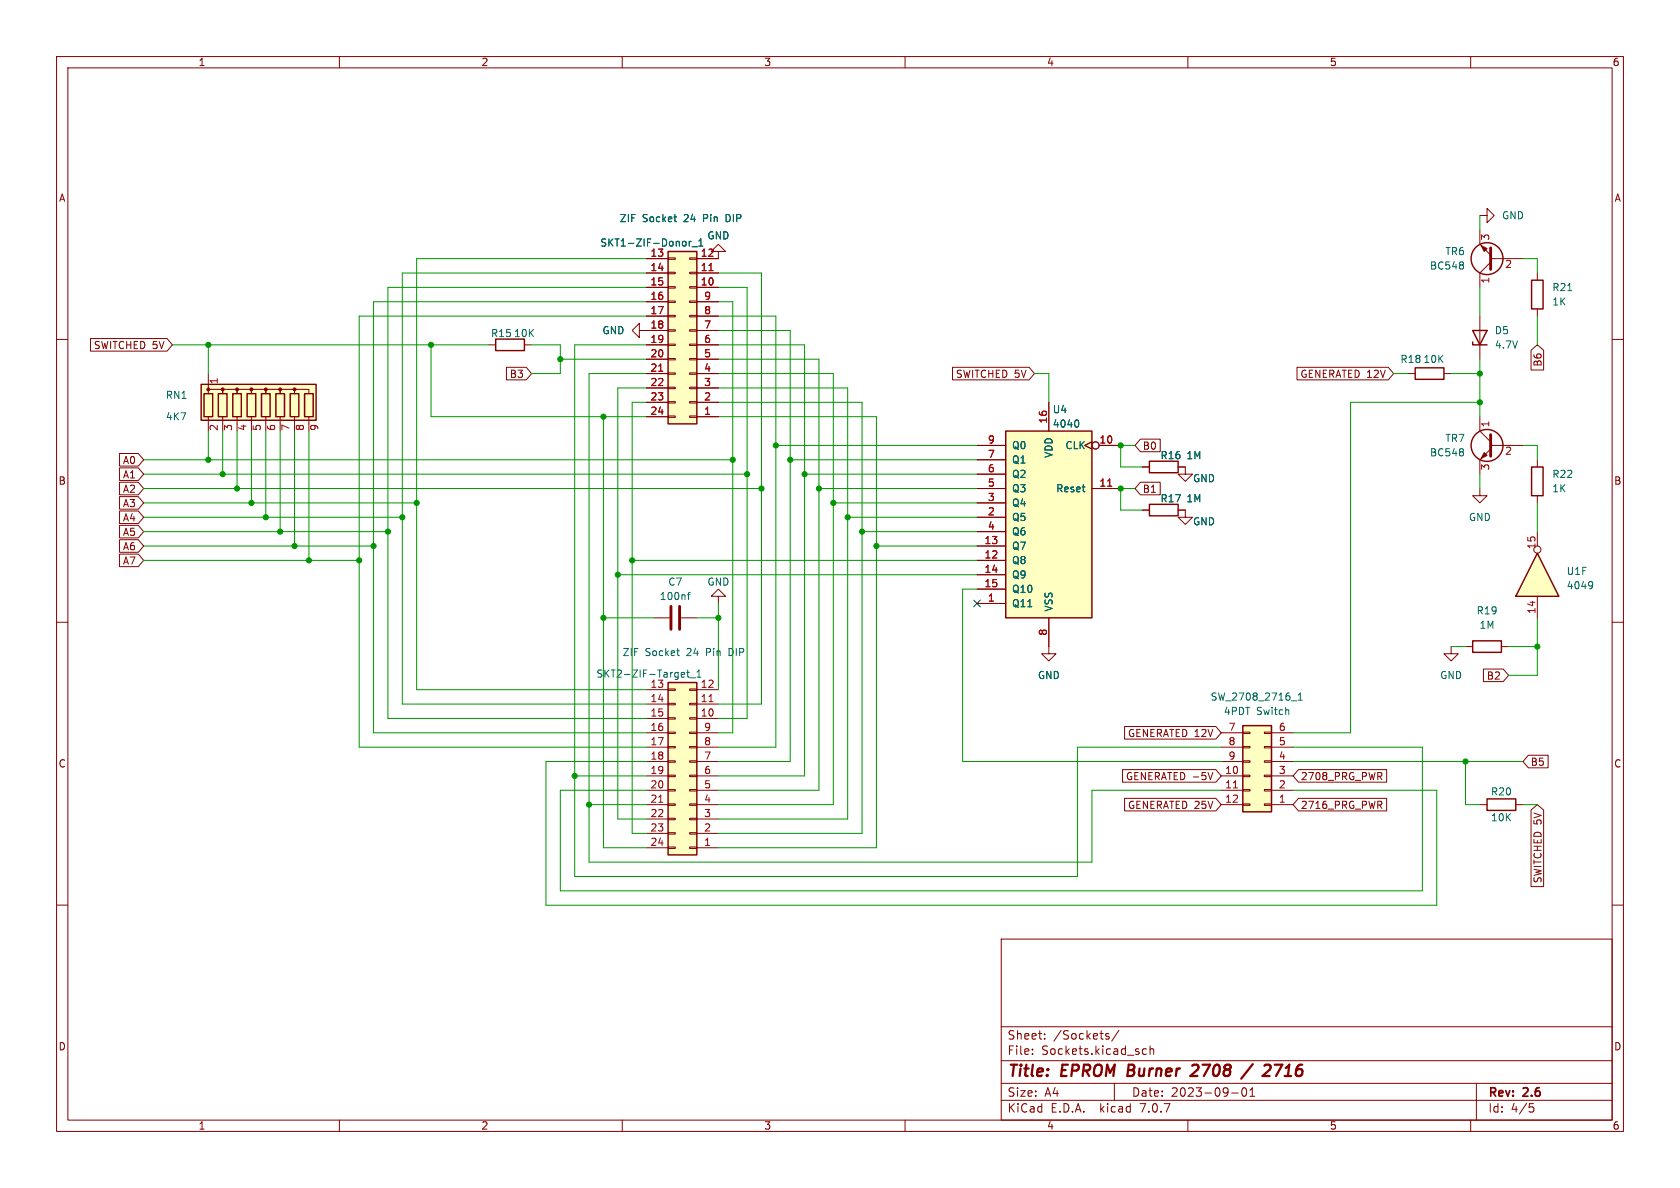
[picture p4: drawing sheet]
<svg xmlns="http://www.w3.org/2000/svg" width="297mm" height="210mm" viewBox="0 0 297 210" stroke-linecap="round" stroke-linejoin="round" font-family="sans-serif">
<g fill="none" stroke="#840000" stroke-width=".18">
<path d="M10 10h277v190h-277zM12 12h273v186h-273zM60 10v2M110 10v2M160 10v2M210 10v2M260 10v2M261.6 38.1h1.3v-1.3l1.3 1.3-1.3 1.3v-1.3M10 60h2M113 58.4v-1.2l-1.2 1.2 1.2 1.3v-1.3h5.1M114.3 45.7h3.8M114.3 50.8h3.8"/>
<path d="M114.3 48.3h3.8M114.3 53.3h3.8M114.3 55.9h3.8M118.1 45.6h1.3v.2h-1.3zM118.1 48.1h1.3v.3h-1.3zM118.1 50.7h1.3v.2h-1.3zM118.1 53.2h1.3v.3h-1.3zM118.1 55.8h1.3v.2h-1.3zM118.1 58.3h1.3v.2h-1.3zM121.9 45.6h1.3v.2h-1.3zM121.9 48.1h1.3v.3h-1.3zM121.9 50.7h1.3v.2h-1.3z"/>
<path d="M121.9 53.2h1.3v.3h-1.3zM121.9 55.8h1.3v.2h-1.3zM121.9 58.3h1.3v.2h-1.3zM123.2 50.8h3.8M123.2 48.3h3.8M123.2 53.3h3.8M123.2 55.9h3.8M123.2 58.4h3.8M127 44.5h1.3l-1.3-1.3-1.3 1.3h1.3v1.2h-3.8M261.6 40.6v2.6l1.9 1.9M261.6 55.9v7.6M263.5 45.7h5.7"/>
<path d="M263.5 46.4l-1.9 1.9v2.5M271.8 48.3v1.2M271.8 54.6v1.3M285 60h2M36.8 69.6v-.8h2.6v.8v-.8h2.5v.8v-.8h2.5v.8v-.8h2.6v.8v-.8h2.5v.8v-.8h2.6v.8v-.8h2.5v.8M36.8 66v2.6M36.8 73.7v2.5M39.4 73.7v1.2M41.9 73.7v1.2M44.4 73.7v1.2M47 73.7v1.2M49.5 73.7v1.2"/>
<path d="M52.1 73.7v1.2M54.6 73.7v1.2M86.4 61h1.2M92.7 61h1.3M114.3 73.7h3.8M114.3 61h3.8M114.3 71.1h3.8M114.3 63.5h3.8M114.3 66h3.8M114.3 68.6h3.8M118.1 60.8h1.3v.3h-1.3zM118.1 63.4h1.3v.2h-1.3z"/>
<path d="M118.1 65.9h1.3v.3h-1.3zM118.1 68.5h1.3v.2h-1.3zM118.1 71h1.3v.2h-1.3zM118.1 73.5h1.3v.3h-1.3zM121.9 60.8h1.3v.3h-1.3zM121.9 63.4h1.3v.2h-1.3zM121.9 65.9h1.3v.3h-1.3zM121.9 68.5h1.3v.2h-1.3zM121.9 71h1.3v.2h-1.3zM121.9 73.5h1.3v.3h-1.3zM123.2 73.7h3.8M123.2 61h3.8"/>
<path d="M123.2 71.1h3.8M123.2 63.5h3.8M123.2 66h3.8M123.2 68.6h3.8M172.7 78.7h5.1M185.4 71.1v5.1M193 78.1l-1.2 .6 1.2 .7M194.3 78.7h3.8M248.9 66h1.3M255.3 66h1.2M261.6 73.7v2.5l1.9 1.9M263.5 79.4l-1.9 1.9v2.5"/>
<path d="M263.5 78.7h5.7M172.7 86.4h5.1M172.7 99.1h5.1M172.7 96.5h5.1M172.7 91.4h5.1M172.7 88.9h5.1M172.7 94h5.1M172.7 83.8h5.1M172.7 81.3h5.1M193 86.4h5.1M201.9 90.2h1.3M201.9 82.6h1.3"/>
<path d="M208.3 82.6h1.2v1.2h1.3l-1.3 1.3-1.2-1.3h1.2M208.3 90.2h1.2v1.2h1.3l-1.3 1.3-1.2-1.3h1.2M261.6 86.4v1.2h1.3l-1.3 1.3-1.3-1.3h1.3M10 110h2M115.6 109.2h2.8M120.4 109.2h2.8M127 105.4h1.3l-1.3-1.3-1.3 1.3h1.3v1.3M172.7 106.7h5.1M172.7 101.6h5.1M172.7 104.1h5.1M185.4 109.2v6.4h1.3l-1.3 1.2-1.3-1.2h1.3M256.5 114.3v1.3h1.3l-1.3 1.2-1.2-1.2h1.2"/>
<path d="M259.1 114.3h1.2M265.4 114.3h1.3M285 110h2M114.3 137.2h3.8M114.3 139.7h3.8M114.3 134.6h3.8M114.3 132.1h3.8M114.3 129.5h3.8M114.3 127h3.8M114.3 124.5h3.8M114.3 121.9h3.8M118.1 121.8h1.3v.2h-1.3z"/>
<path d="M118.1 124.3h1.3v.3h-1.3zM118.1 126.9h1.3v.2h-1.3zM118.1 129.4h1.3v.3h-1.3zM118.1 132h1.3v.2h-1.3zM118.1 134.5h1.3v.2h-1.3zM118.1 137h1.3v.3h-1.3zM118.1 139.6h1.3v.2h-1.3zM121.9 121.8h1.3v.2h-1.3zM121.9 124.3h1.3v.3h-1.3zM121.9 126.9h1.3v.2h-1.3zM121.9 129.4h1.3v.3h-1.3zM121.9 132h1.3v.2h-1.3z"/>
<path d="M121.9 134.5h1.3v.2h-1.3zM121.9 137h1.3v.3h-1.3zM121.9 139.6h1.3v.2h-1.3zM123.2 137.2h3.8M123.2 139.7h3.8M123.2 134.6h3.8M123.2 132.1h3.8M123.2 129.5h3.8M123.2 127h3.8M123.2 124.5h3.8M123.2 121.9h3.8M215.9 137.2h3.8"/>
<path d="M215.9 139.7h3.8M215.9 134.6h3.8M215.9 132.1h3.8M215.9 129.5h3.8M219.7 129.4h1.3v.3h-1.3zM219.7 132h1.3v.2h-1.3zM219.7 134.5h1.3v.2h-1.3zM219.7 137h1.3v.3h-1.3zM219.7 139.6h1.3v.2h-1.3zM223.5 129.4h1.3v.3h-1.3zM223.5 132h1.3v.2h-1.3zM223.5 134.5h1.3v.2h-1.3z"/>
<path d="M223.5 137h1.3v.3h-1.3zM223.5 139.6h1.3v.2h-1.3zM224.8 137.2h3.8M224.8 139.7h3.8M224.8 134.6h3.8M224.8 132.1h3.8M224.8 129.5h3.8M10 160h2M114.3 142.2h3.8M114.3 149.9h3.8M114.3 147.3h3.8M114.3 144.8h3.8"/>
<path d="M118.1 142.1h1.3v.3h-1.3zM118.1 144.7h1.3v.2h-1.3zM118.1 147.2h1.3v.2h-1.3zM118.1 149.7h1.3v.3h-1.3zM121.9 142.1h1.3v.3h-1.3zM121.9 144.7h1.3v.2h-1.3zM121.9 147.2h1.3v.2h-1.3zM121.9 149.7h1.3v.3h-1.3zM123.2 142.2h3.8M123.2 149.9h3.8M123.2 147.3h3.8M123.2 144.8h3.8"/>
<path d="M215.9 142.2h3.8M219.7 142.1h1.3v.3h-1.3zM223.5 142.1h1.3v.3h-1.3zM224.8 142.2h3.8M261.6 142.2h1.3M268 142.2h1.2M285 160h2M177 166h108v32h-108zM60 198v2M110 198v2M160 198v2M177 194.5h108"/>
<path d="M177 191.5h108M177 187.5h108M177 181.5h108M182.5 186.3v.1M182.5 185.5v.1M184.7 183.6v.1M184.7 182.8v.1M195.5 183.1l.5 .2 .1 .2-.2 .2-.4-.1M195.5 182.8h.5M197 191.5v3M197.8 182.1l-1.3 2M202 186.1l.2 .3 .5-.1"/>
<path d="M202.7 185.5l-.5-.1-.2 .3M203.3 185.5l.2-.1 .4 .1 .1 .9M203.3 184.9v1.5M210 198v2M217.7 193.2h1.2M219.7 192.4l.2-.1a.81 .81 0 0 1 .6 .6 .81 .81 0 0 1-.3 .8l-.2 .1a.81 .81 0 0 1-.3-1.4zM221 193.8h.8M221 192.7l.4-.4v1.5M260 198v2M261 191.5v6.5M270.4 195.1h.7M270.5 195.7h.4l.3 .3-.2 .5-.5 .1"/>
<circle cx="193.7" cy="78.7" r=".63"/>
</g>
<path d="M199.6 188.2l-.3 2h.8M211.6 188.2h-.5l-.3 .2M211.7 189.1l-1.3 1.1h1.3M221.5 188.1l-2.1 2.6M224.5 188.3l.1 .3-.1 .5M225.4 188.2h1.3l-1.1 2" fill="none" stroke="#840000" stroke-width=".4"/>
<g fill="#ffffc2" stroke="#ffffc2" stroke-width=".18">
<path d="M219.7 128.3h5.1v15.2h-5.1z"/>
<path d="M118.1 44.5h5.1v30.4h-5.1z"/>
<path d="M118.1 120.7h5.1v30.4h-5.1z"/>
<path d="M177.8 76.2h15.2v33h-15.2z"/>
<path d="M35.6 67.9h20.3v6.4h-20.3z"/>
</g>
<g fill="none" stroke="#840000" stroke-width=".25">
<path d="M87.6 59.9h5.1v2.1h-5.1zM118.1 44.5h5.1v30.4h-5.1zM260.3 58.4h2.6l-1.3 2.6zM270.8 49.5h2v5.1h-2zM35.6 67.9h20.3v6.4h-20.3zM36.1 69.6h1.5v4.1h-1.5zM38.6 69.6h1.5v4.1h-1.5zM41.1 69.6h1.6v4.1h-1.6zM43.7 69.6h1.5v4.1h-1.5zM46.2 69.6h1.6v4.1h-1.6zM48.8 69.6h1.5v4.1h-1.5zM51.3 69.6h1.5v4.1h-1.5z"/>
<path d="M53.8 69.6h1.6v4.1h-1.6zM177.8 76.2h15.2v33h-15.2zM250.2 65h5.1v2.1h-5.1zM260.3 60.5v.5h2.6M203.2 89.2h5.1v2h-5.1zM203.2 81.5h5.1v2.1h-5.1zM260.3 113.3h5.1v2h-5.1zM118.1 120.7h5.1v30.4h-5.1zM219.7 128.3h5.1v15.2h-5.1zM262.9 141.2h5.1v2.1h-5.1z"/>
<circle cx="262.9" cy="45.7" r="2.82"/>
<circle cx="262.9" cy="78.7" r="2.82"/>
</g>
<path d="M125.3 47.8h.8M116.4 65.6h.8M195.8 85.9h.7M125.3 124h.8M218 139.3h.8M116.4 141.8h.8" fill="none" stroke="#a90000" stroke-width=".18"/>
<g fill="none" stroke="#006464" stroke-width=".18">
<path d="M119.1 38.3h.5M119.5 39.2h.1M121.8 42.7v.8M122.2 42.7l-.4 .2M122.3 43.6h1M123.5 43.5h.8M123.5 42.6l.4-.4v1.3M258.6 46.4l.1 .1-.1 .3M258.6 46.9l.1 .2-.1 .4M277.2 51.4h.7M190.4 74.2a.79 .79 0 0 1 0 1.3M258.6 79.4l.1 .2-.1 .2"/>
<path d="M258.6 79.9l.1 .2-.1 .4M119.6 115h.5M120 115.9h.1M120.9 118.9l.1 .3-.6 .1M121 119.6l-.1 .1M121.4 118.9h.5M121.5 105.1h.5M121.6 118.4v1.1l.3 .2M122 119.8h1M122 104.7l-.3 .2v1.1M123.2 119.7h.7M123.2 118.8l.4-.4v1.3"/>
<path d="M228.3 123.9h1M229.5 123.8h.7M229.5 122.9l.4-.4v1.3"/>
</g>
<path d="M263.5 43.8v3.8M263.5 76.8v3.8M118.6 107.2v4.1M120.1 107.2v4.1" fill="none" stroke="#840000" stroke-width=".51"/>
<g fill="#840000" stroke="#840000" stroke-width=".18">
<path d="M261.9 43.4l1 .5-.5 .6z"/>
<path d="M262.4 80l.5 .5-1 .5z"/>
<circle cx="36.8" cy="68.8" r=".25"/>
<circle cx="39.4" cy="68.8" r=".25"/>
<circle cx="41.9" cy="68.8" r=".25"/>
<circle cx="44.4" cy="68.8" r=".25"/>
<circle cx="47" cy="68.8" r=".25"/>
<circle cx="49.5" cy="68.8" r=".25"/>
<circle cx="52.1" cy="68.8" r=".25"/>
</g>
<path d="M271.8 97.8l3.8 7.6h-7.6z" fill="#ffffc2"/>
<path d="M270.8 82.6h2v5h-2zM271.8 97.8l3.8 7.6h-7.6z" fill="none" stroke="#840000" stroke-width=".25"/>
<g fill="none" stroke="#840000" stroke-width=".18">
<path d="M16 59.8h13.5l1 1.2-1 1.1h-13.5zM114.3 50.8h3.8M114.3 48.3h3.8M114.3 45.7h3.8M114.3 53.3h3.8M114.3 55.9h3.8M114.3 58.4h3.8M123.2 50.8h3.8M123.2 48.3h3.8M123.2 45.7h3.8M123.2 53.3h3.8M123.2 55.9h3.8"/>
<path d="M123.2 58.4h3.8M89.5 64.9h3.5l1 1.1-1 1.2h-3.5zM114.3 73.7h3.8M114.3 61h3.8M114.3 71.1h3.8M114.3 63.5h3.8M114.3 66h3.8M114.3 68.6h3.8M123.2 73.7h3.8M123.2 61h3.8M123.2 71.1h3.8M123.2 63.5h3.8"/>
<path d="M123.2 66h3.8M123.2 68.6h3.8M168.4 64.9h13.5l1 1.1-1 1.2h-13.5zM172.7 78.7h5.1M185.4 71.1v5.1M193 78.1l-1.2 .6 1.2 .7M194.3 78.7h3.8M201.6 77.6h3.5v2.3h-3.5l-.9-1.2zM229.3 64.9h16.1l1 1.1-1 1.2h-16.1zM270.7 61.9l1.1-.9 1.1 .9v3.5h-2.2zM21.1 90.3h3.3l1 1.1-1 1.2h-3.3zM21.1 82.7h3.3l1 1.1-1 1.1h-3.3z"/>
<path d="M21.1 80.2h3.3l1 1.1-1 1.1h-3.3zM21.1 85.2h3.3l1 1.2-1 1.1h-3.3zM21.1 95.4h3.3l1 1.1-1 1.1h-3.3zM21.1 92.9h3.3l1 1.1-1 1.1h-3.3zM21.1 97.9h3.3l1 1.2-1 1.1h-3.3zM21.1 87.8h3.3l1 1.1-1 1.1h-3.3zM172.7 86.4h5.1M172.7 99.1h5.1M172.7 96.5h5.1M172.7 91.4h5.1M172.7 88.9h5.1M172.7 94h5.1"/>
<path d="M172.7 83.8h5.1M172.7 81.3h5.1M193 86.4h5.1M201.6 85.2h3.5v2.3h-3.5l-.9-1.1zM201.9 82.6h1.3M201.9 90.2h1.3M208.3 82.6h1.2M208.3 90.2h1.2M271.8 81.3v1.3M271.8 87.6v1.3M271.8 94v2.5M172.7 106.7h5.1"/>
<path d="M172.7 101.6h5.1M172.7 104.1h5.1M185.4 109.2v5.1M262.3 118.3h3.4l1 1.1-1 1.1h-3.4zM271.8 105.4v3.8M198.4 136h16.5l1 1.2-1 1.1h-16.5zM198.8 128.4h16.1l1 1.1-1 1.2h-16.1zM214.4 136.6l-.4 1.2M229.6 136h15.5v2.3h-15.5l-1-1.1zM243.9 137.2l.4 .6M244.2 136.7v.4M270.2 133.5h3.5v2.2h-3.5l-1-1.1z"/>
<path d="M198.8 141.1h16.1l1 1.1-1 1.2h-16.1zM229.6 141.1h15.5v2.3h-15.5l-1-1.2zM243.9 142.3l.4 .6M244.2 141.8v.4M270.7 143.2l1.1-1 1.1 1v13.5h-2.2z"/>
<circle cx="193.7" cy="78.7" r=".63"/>
<circle cx="271.8" cy="97.2" r=".63"/>
</g>
<path d="M119.1 38.3h.5M119.5 39.2h.1M121.8 42.7v.8M122.2 42.7l-.4 .2M122.3 43.6h1M123.5 43.5h.8M123.5 42.6l.4-.4v1.3M190.4 74.2a.79 .79 0 0 1 0 1.3M281.3 102.8l.2 .1a1.03 1.03 0 0 1-.2 1.1M281.6 103.4l-.3 .2" fill="none" stroke="#006464" stroke-width=".18"/>
<g fill="none" stroke="#009600" stroke-width=".18">
<path d="M261.6 38.1v2.5M114.3 50.8h-45.7v76.2h45.7M114.3 53.3h-48.3v76.2h48.3M114.3 55.9h-50.8v76.2h50.8M114.3 45.7h-40.6v76.2h40.6M114.3 48.3h-43.2v76.2h43.2M127 50.8h5.1v76.2h-5.1M127 53.3h2.5v76.2h-2.5M127 55.9h10.2v76.2h-10.2M127 48.3h7.6v76.2h-7.6M127 58.4h12.7v76.2h-12.7M261.6 50.8v5.1"/>
<path d="M269.2 45.7h2.6v2.6M271.8 55.9v5.1M30.5 61h55.9M36.8 61v5M36.8 76.2v5.1M39.4 76.2v7.6M41.9 76.2v10.2M44.4 76.2v12.7M47 76.2v15.2M49.5 76.2v17.8M52.1 76.2v20.3M54.6 76.2v22.9"/>
<path d="M76.2 61v12.7h38.1M94 61h5.1v5h-5.1M99.1 63.5h15.2M106.7 73.7v76.2h7.6M114.3 68.6h-5.1v76.2h5.1M114.3 66h-10.2v86.4h88.9v-12.7h22.9M114.3 61h-12.7v93.9h88.9v-22.8h25.4M114.3 71.1h-2.5v76.2h2.5M127 68.6h22.9v76.2h-22.9M127 66h20.3v76.2h-20.3M127 63.5h17.8v76.2h-17.8M127 61h15.2v76.2h-15.2"/>
<path d="M127 73.7h27.9v76.2h-27.9M127 71.1h25.4v76.2h-25.4M137.2 78.7h35.5M182.9 66h2.5v5.1M200.7 78.7h-2.6v3.9h3.8M246.4 66h2.5M256.5 66h5.1M261.6 71.1h-22.8v58.4h-10.2M261.6 63.5v10.2M269.2 78.7h2.6v2.6M25.4 99.1h38.1M25.4 81.3h104.1"/>
<path d="M25.4 83.8h106.7M25.4 86.4h109.2M25.4 88.9h48.3M25.4 91.4h45.7M25.4 96.5h40.6M25.4 94h43.2M111.8 99.1h60.9M139.7 81.3h33M142.2 83.8h30.5M144.8 86.4h27.9M147.3 88.9h25.4M149.9 91.4h22.8"/>
<path d="M152.4 94h20.3M154.9 96.5h17.8M200.7 86.4h-2.6v3.8h3.8M261.6 83.8v2.6M271.8 88.9v5.1M106.7 109.2h8.9M109.2 101.6h63.5M123.2 109.2h3.8M127 106.7v15.2M172.7 104.1h-2.5v30.5h45.7M256.5 114.3h2.6M266.7 114.3h5.1"/>
<path d="M271.8 109.2v10.2h-5.1M101.6 137.2h12.7M114.3 134.6h-17.8v25.4h157.5v-20.3h-25.4M228.6 134.6h40.6M228.6 132.1h22.9v25.4h-152.4v-17.8h15.2M259.1 134.6v7.6h2.5M104.1 142.2h10.2M269.2 142.2h2.6"/>
</g>
<path d="M172.1 106.1l1.2 1.2M173.3 106.1l-1.2 1.2" fill="none" stroke="#000084" stroke-width=".18"/>
<path d="M125.3 47.8h.8M116.4 65.6h.8M195.8 85.9h.7" fill="none" stroke="#a90000" stroke-width=".18"/>
<g fill="#009600" stroke="#009600" stroke-width=".18">
<circle cx="106.7" cy="73.7" r=".46"/>
<circle cx="41.9" cy="86.4" r=".46"/>
<circle cx="39.4" cy="83.8" r=".46"/>
<circle cx="99.1" cy="63.5" r=".46"/>
<circle cx="66" cy="96.5" r=".46"/>
<circle cx="68.6" cy="94" r=".46"/>
<circle cx="198.1" cy="78.7" r=".46"/>
<circle cx="198.1" cy="86.4" r=".46"/>
<circle cx="259.1" cy="134.6" r=".46"/>
<circle cx="63.5" cy="99.1" r=".46"/>
<circle cx="76.2" cy="61" r=".46"/>
<circle cx="73.7" cy="88.9" r=".46"/>
<circle cx="71.1" cy="91.4" r=".46"/>
<circle cx="104.1" cy="142.2" r=".46"/>
<circle cx="101.6" cy="137.2" r=".46"/>
<circle cx="106.7" cy="109.2" r=".46"/>
<circle cx="111.8" cy="99.1" r=".46"/>
<circle cx="109.2" cy="101.6" r=".46"/>
<circle cx="129.5" cy="81.3" r=".46"/>
<circle cx="127" cy="109.2" r=".46"/>
<circle cx="134.6" cy="86.4" r=".46"/>
<circle cx="132.1" cy="83.8" r=".46"/>
<circle cx="149.9" cy="91.4" r=".46"/>
<circle cx="152.4" cy="94" r=".46"/>
<circle cx="144.8" cy="86.4" r=".46"/>
<circle cx="147.3" cy="88.9" r=".46"/>
<circle cx="142.2" cy="83.8" r=".46"/>
<circle cx="139.7" cy="81.3" r=".46"/>
<circle cx="137.2" cy="78.7" r=".46"/>
<circle cx="49.5" cy="94" r=".46"/>
<circle cx="47" cy="91.4" r=".46"/>
<circle cx="52.1" cy="96.5" r=".46"/>
<circle cx="54.6" cy="99.1" r=".46"/>
<circle cx="36.8" cy="81.3" r=".46"/>
<circle cx="36.8" cy="61" r=".46"/>
<circle cx="44.4" cy="88.9" r=".46"/>
<circle cx="154.9" cy="96.5" r=".46"/>
<circle cx="271.8" cy="114.3" r=".46"/>
<circle cx="261.6" cy="71.1" r=".46"/>
<circle cx="261.6" cy="66" r=".46"/>
</g>
<g font-size="2.8" fill="#840000">
<text x="178" y="190.9">Title:</text>
<text x="187.7" y="190.9">EPROM</text>
<text x="200.2" y="190.9">Burner</text>
<text x="212.3" y="190.9">2708</text>
<text x="222.2" y="190.9">/</text>
<text x="226.7" y="190.9">2716</text>
</g>
<g font-size="2.1" fill="#840000">
<text x="178" y="184">Sheet:</text>
<text x="186.2" y="184">/Sockets/</text>
<text x="178" y="186.7">File:</text>
<text x="184.1" y="186.7">Sockets.kicad_sch</text>
<text x="178" y="196.9">KiCad</text>
<text x="178" y="194.1">Size:</text>
<text x="184.7" y="194.1">A4</text>
<text x="185.7" y="196.9">E.D.A.</text>
<text x="194.6" y="196.9">kicad</text>
<text x="200" y="194.1">Date:</text>
<text x="201.8" y="196.9">7.0.7</text>
<text x="207" y="194.1">2023-09-01</text>
<text x="263" y="194.3">Rev:</text>
<text x="263" y="196.9">Id:</text>
<text x="267.1" y="196.9">4/5</text>
<text x="269.4" y="194.3">2.6</text>
</g>
<g font-size="1.8" fill="#840000">
<text x="35" y="11.9">1</text>
<text x="85" y="11.9">2</text>
<text x="135" y="11.9">3</text>
<text x="185" y="11.9">4</text>
<text x="235" y="11.9">5</text>
<text x="285" y="11.9">6</text>
<text x="10.3" y="35.9">A</text>
<text x="285.3" y="35.9">A</text>
<text x="16.5" y="61.9">SWITCHED 5V</text>
<text x="272.7" y="64.9" transform="rotate(-90 272.7 64.9)">B6</text>
<text x="90" y="67">B3</text>
<text x="168.9" y="67">SWITCHED 5V</text>
<text x="229.8" y="67">GENERATED 12V</text>
<text x="38.8" y="76.3" transform="rotate(-90 38.8 76.3)">2</text>
<text x="41.4" y="76.3" transform="rotate(-90 41.4 76.3)">3</text>
<text x="43.9" y="76.3" transform="rotate(-90 43.9 76.3)">4</text>
<text x="46.4" y="76.3" transform="rotate(-90 46.4 76.3)">5</text>
<text x="49" y="76.3" transform="rotate(-90 49 76.3)">6</text>
<text x="51.5" y="76.3" transform="rotate(-90 51.5 76.3)">7</text>
<text x="54.1" y="76.3" transform="rotate(-90 54.1 76.3)">8</text>
<text x="21.6" y="82.2">A0</text>
<text x="201.9" y="79.7">B0</text>
<text x="10.3" y="85.9">B</text>
<text x="21.6" y="84.8">A1</text>
<text x="21.6" y="87.3">A2</text>
<text x="21.6" y="89.9">A3</text>
<text x="201.9" y="87.3">B1</text>
<text x="285.3" y="85.9">B</text>
<text x="21.6" y="92.4">A4</text>
<text x="21.6" y="94.9">A5</text>
<text x="21.6" y="97.5">A6</text>
<text x="21.6" y="100">A7</text>
<text x="262.7" y="120.3">B2</text>
<text x="199.3" y="130.5">GENERATED 12V</text>
<text x="10.3" y="135.9">C</text>
<text x="270.5" y="135.6">B5</text>
<text x="285.3" y="135.9">C</text>
<text x="198.9" y="138.1">GENERATED -5V</text>
<text x="199.3" y="143.2">GENERATED 25V</text>
<text x="229.9" y="143.2">2716_PRG_PWR</text>
<text x="229.9" y="138.1">2708_PRG_PWR</text>
<text x="272.7" y="156.2" transform="rotate(-90 272.7 156.2)">SWITCHED 5V</text>
<text x="10.3" y="185.9">D</text>
<text x="285.3" y="185.9">D</text>
<text x="35" y="199.9">1</text>
<text x="85" y="199.9">2</text>
<text x="135" y="199.9">3</text>
<text x="185" y="199.9">4</text>
<text x="235" y="199.9">5</text>
<text x="285" y="199.9">6</text>
</g>
<g font-size="1.8" fill="#006464">
<text x="109.5" y="39.5">ZIF</text>
<text x="113.5" y="39.5">Socket</text>
<text x="121" y="39.5">24</text>
<text x="124.6" y="39.5">Pin</text>
<text x="128.8" y="39.5">DIP</text>
<text x="265.4" y="39">GND</text>
<text x="106" y="43.8">SKT1-ZIF-Donor_1</text>
<text x="125" y="42.5">GND</text>
<text x="252.7" y="47.9">BC548</text>
<text x="255.4" y="45.3">TR6</text>
<text x="274.3" y="51.7">R21</text>
<text x="86.7" y="59.8">R15</text>
<text x="90.8" y="59.8">10K</text>
<text x="106.4" y="59.3">GND</text>
<text x="264.2" y="59.3">D5</text>
<text x="274.3" y="54.2">1K</text>
<text x="247.5" y="64.4">R18</text>
<text x="251.5" y="64.4">10K</text>
<text x="264.2" y="61.8">4.7V</text>
<text x="29.2" y="70.7">RN1</text>
<text x="29.2" y="74.5">4K7</text>
<text x="186" y="73.3">U4</text>
<text x="186" y="75.8">4040</text>
<text x="178.8" y="82.1">Q1</text>
<text x="178.8" y="79.6">Q0</text>
<text x="186.3" y="81" transform="rotate(-90 186.3 81)">VDD</text>
<text x="188.3" y="79.6">CLK</text>
<text x="205.1" y="81.4">R16</text>
<text x="209.6" y="81.4">1M</text>
<text x="252.7" y="80.9">BC548</text>
<text x="255.4" y="78.3">TR7</text>
<text x="178.8" y="89.8">Q4</text>
<text x="178.8" y="87.2">Q3</text>
<text x="178.8" y="84.7">Q2</text>
<text x="186.6" y="87.2">Reset</text>
<text x="205.1" y="89">R17</text>
<text x="209.6" y="89">1M</text>
<text x="210.8" y="85.4">GND</text>
<text x="274.3" y="84.7">R22</text>
<text x="274.3" y="87.2">1K</text>
<text x="178.8" y="92.3">Q5</text>
<text x="178.8" y="94.8">Q6</text>
<text x="210.8" y="93.1">GND</text>
<text x="259.6" y="92.3">GND</text>
<text x="178.8" y="99.9">Q8</text>
<text x="178.8" y="97.4">Q7</text>
<text x="276.9" y="101.8">U1F</text>
<text x="116.5" y="106.3">100nf</text>
<text x="118" y="103.7">C7</text>
<text x="125" y="103.7">GND</text>
<text x="178.8" y="107.5">Q11</text>
<text x="178.8" y="102.5">Q9</text>
<text x="178.8" y="105">Q10</text>
<text x="276.9" y="104.4">4049</text>
<text x="186.3" y="108.2" transform="rotate(-90 186.3 108.2)">VSS</text>
<text x="260.9" y="108.8">R19</text>
<text x="261.5" y="111.4">1M</text>
<text x="105.3" y="120">SKT2-ZIF-Target_1</text>
<text x="110" y="116.2">ZIF</text>
<text x="114.1" y="116.2">Socket</text>
<text x="121.5" y="116.2">24</text>
<text x="125.1" y="116.2">Pin</text>
<text x="129.3" y="116.2">DIP</text>
<text x="183.4" y="120.2">GND</text>
<text x="213.9" y="124.1">SW_2708_2716_1</text>
<text x="254.5" y="120.2">GND</text>
<text x="216.3" y="126.6">4PDT</text>
<text x="222.1" y="126.6">Switch</text>
<text x="263.5" y="140.8">R20</text>
<text x="263.5" y="145.4">10K</text>
</g>
<g font-size="1.8" fill="#a90000">
<text x="114.9" y="45.5">13</text>
<text x="123.8" y="45.5">12</text>
<text x="263.6" y="42.6" transform="rotate(-90 263.6 42.6)">3</text>
<text x="266" y="47.7">2</text>
<text x="114.9" y="48">14</text>
<text x="114.9" y="50.5">15</text>
<text x="114.9" y="53.1">16</text>
<text x="123.8" y="50.5">10</text>
<text x="123.8" y="48">11</text>
<text x="124.4" y="53.1">9</text>
<text x="263.6" y="50.2" transform="rotate(-90 263.6 50.2)">1</text>
<text x="114.9" y="55.6">17</text>
<text x="114.9" y="58.2">18</text>
<text x="124.4" y="58.2">7</text>
<text x="124.4" y="55.6">8</text>
<text x="114.9" y="60.7">19</text>
<text x="114.9" y="63.2">20</text>
<text x="114.9" y="65.8">21</text>
<text x="124.4" y="65.8">4</text>
<text x="124.4" y="63.2">5</text>
<text x="124.4" y="60.7">6</text>
<text x="38.8" y="68" transform="rotate(-90 38.8 68)">1</text>
<text x="114.9" y="68.3">22</text>
<text x="114.9" y="70.9">23</text>
<text x="124.4" y="70.9">2</text>
<text x="124.4" y="68.3">3</text>
<text x="56.6" y="76.3" transform="rotate(-90 56.6 76.3)">9</text>
<text x="114.9" y="73.4">24</text>
<text x="124.4" y="73.4">1</text>
<text x="185.2" y="75" transform="rotate(-90 185.2 75)">16</text>
<text x="263.6" y="75.6" transform="rotate(-90 263.6 75.6)">1</text>
<text x="174.6" y="83.6">6</text>
<text x="174.6" y="81">7</text>
<text x="174.6" y="78.5">9</text>
<text x="194.3" y="78.5">10</text>
<text x="263.6" y="83.3" transform="rotate(-90 263.6 83.3)">3</text>
<text x="266" y="80.7">2</text>
<text x="174.6" y="88.6">3</text>
<text x="174.6" y="86.1">5</text>
<text x="194.3" y="86.1">11</text>
<text x="174.6" y="91.2">2</text>
<text x="174.6" y="93.7">4</text>
<text x="173.9" y="98.8">12</text>
<text x="173.9" y="96.3">13</text>
<text x="173.9" y="101.3">14</text>
<text x="271.5" y="97.2" transform="rotate(-90 271.5 97.2)">15</text>
<text x="173.9" y="103.9">15</text>
<text x="174.6" y="106.4">1</text>
<text x="185.2" y="112.5" transform="rotate(-90 185.2 112.5)">8</text>
<text x="271.5" y="108.6" transform="rotate(-90 271.5 108.6)">14</text>
<text x="114.9" y="121.7">13</text>
<text x="114.9" y="124.2">14</text>
<text x="123.8" y="124.2">11</text>
<text x="123.8" y="121.7">12</text>
<text x="114.9" y="126.7">15</text>
<text x="114.9" y="129.3">16</text>
<text x="114.9" y="131.8">17</text>
<text x="123.8" y="126.7">10</text>
<text x="124.4" y="131.8">8</text>
<text x="124.4" y="129.3">9</text>
<text x="217.1" y="129.3">7</text>
<text x="217.1" y="131.8">8</text>
<text x="226" y="131.8">5</text>
<text x="226" y="129.3">6</text>
<text x="114.9" y="134.4">18</text>
<text x="114.9" y="136.9">19</text>
<text x="124.4" y="136.9">6</text>
<text x="124.4" y="134.4">7</text>
<text x="216.5" y="136.9">10</text>
<text x="217.1" y="134.4">9</text>
<text x="226" y="136.9">3</text>
<text x="226" y="134.4">4</text>
<text x="114.9" y="139.4">20</text>
<text x="114.9" y="142">21</text>
<text x="124.4" y="142">4</text>
<text x="124.4" y="139.4">5</text>
<text x="216.5" y="139.4">11</text>
<text x="216.5" y="142">12</text>
<text x="226" y="142">1</text>
<text x="226" y="139.4">2</text>
<text x="114.9" y="144.5">22</text>
<text x="114.9" y="147.1">23</text>
<text x="114.9" y="149.6">24</text>
<text x="124.4" y="149.6">1</text>
<text x="124.4" y="147.1">2</text>
<text x="124.4" y="144.5">3</text>
</g>
</svg>
